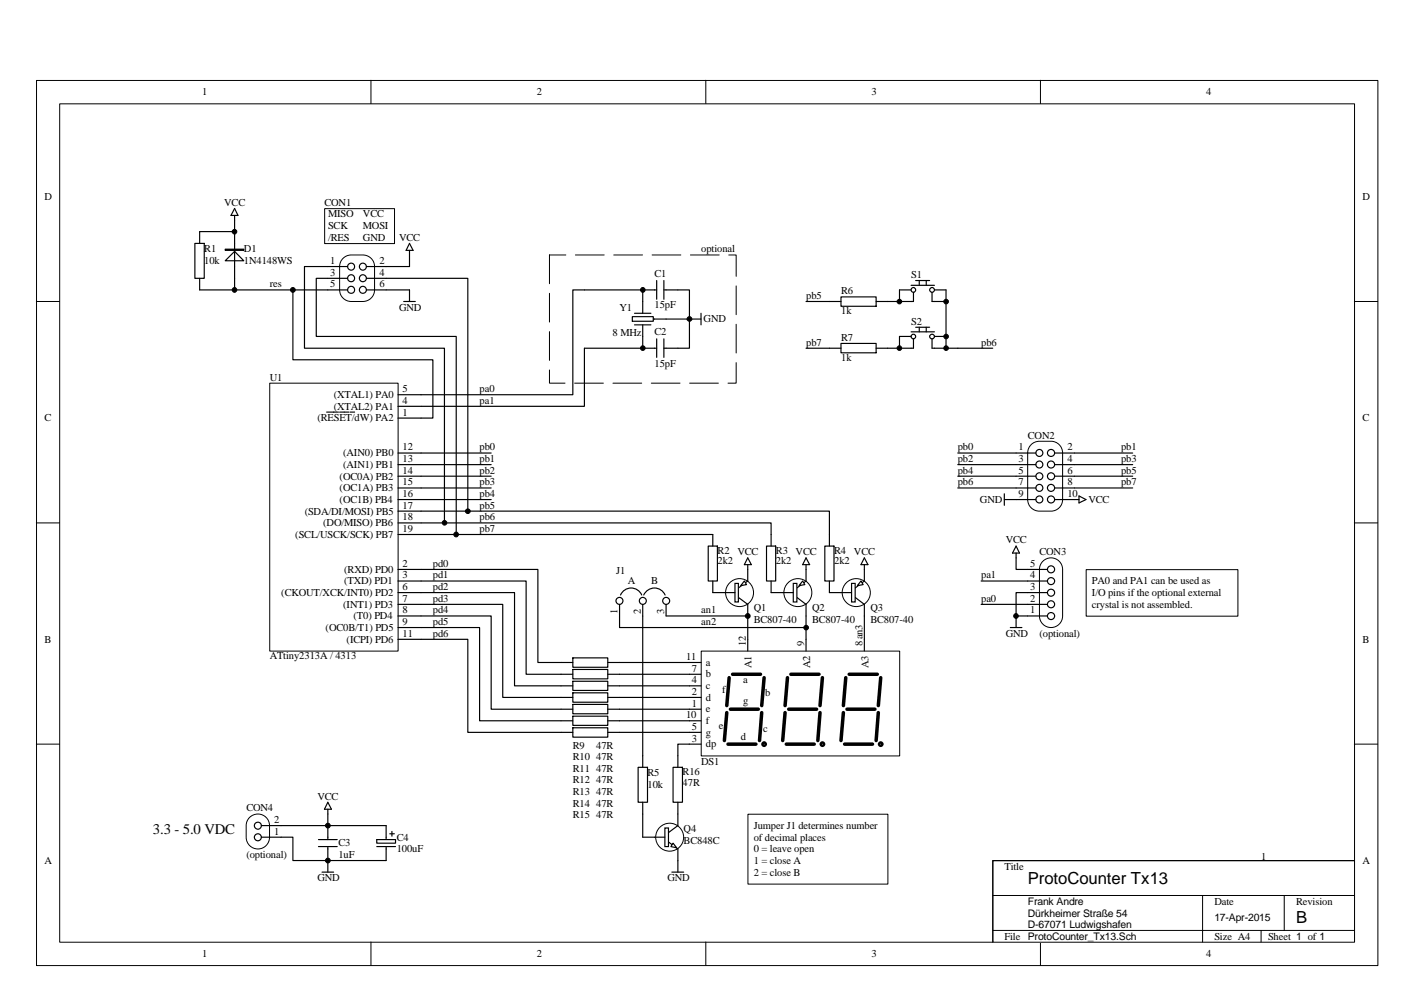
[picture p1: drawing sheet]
<svg xmlns="http://www.w3.org/2000/svg" width="297mm" height="210mm" viewBox="0 0 297 210" stroke-linecap="round" stroke-linejoin="round" font-family="sans-serif">
<g fill="none" stroke="#000" stroke-width=".21">
<path d="M7.7 17.1h284.4v187.6h-284.4zM78.7 17v5M149.6 17v5M220.6 17v5M12.7 22h274.5v177.8h-274.5zM7.7 63.9h4.9M287.1 63.9h5M7.7 110.9h4.9M287.1 110.9h5M7.7 157.8h4.9M287.1 157.8h5M78.7 199.7v5"/>
<path d="M149.6 199.7v5M220.6 199.7v5"/>
</g>
<path d="M210.6 182.5h76.6v17.3h-76.6z" fill="#fff"/>
<path d="M210.5 197.3h76.6M210.5 189.9h76.6M210.5 182.5h76.7v17.3h-76.7zM255 189.9v9.8M267.4 197.3v2.4M272.3 189.9v7.4M287.1 182.5h-76.6v17.2" fill="none" stroke="#000" stroke-width=".21"/>
<g fill="none" stroke="#000" stroke-width=".25">
<path d="M194.1 59.5h3M194.9 59.5v1M196.4 59.5v1M190.7 61.5h2.5M190.7 71.3h2.5M193.2 60.5h4.9M193.2 70.4h4.9M193.7 62v1.9h-3M193.7 71.8v2h-3M194.1 69.4h3M194.9 69.4v1M196.4 69.4v1"/>
<path d="M197.6 62v1.9h3M197.6 71.8v2h3M198.1 61.5h2.5M198.1 71.3h2.5M150.2 115.8h1.9v7.4h-1.9zM151.1 113.3v2.5M162.5 115.8h2v7.4h-2zM163.5 113.3v2.5M151.1 123.2v2.4M163.5 123.2v2.4M135.3 162.7h2v7.4h-2zM136.3 160.2v2.5"/>
<path d="M136.3 170.1v2.5"/>
<circle cx="193.6" cy="61.5" r=".49"/>
<circle cx="193.7" cy="71.4" r=".49"/>
<circle cx="197.6" cy="61.5" r=".5"/>
<circle cx="197.6" cy="71.4" r=".49"/>
</g>
<circle cx="169.2" cy="125.6" r="2.96" fill="#fff"/>
<circle cx="169.2" cy="125.6" r="2.96" fill="none" stroke="#000" stroke-width=".21"/>
<path d="M163.5 125.6h2.4M168.9 126.7l2 1.4v2.5M170.9 120.7v2.5l-2 1.5" fill="none" stroke="#000" stroke-width=".25"/>
<path d="M168.2 123.7h.7v3.9h-.7z" fill-rule="evenodd" fill="#fff"/>
<path d="M165.9 125.6h2.3M168.2 123.7h.7v3.9h-.7z" fill="none" stroke="#000" stroke-width=".25"/>
<path d="M170.2 123.2l.4 .8-1.2 .2z" fill="#fff"/>
<path d="M170.2 123.2l.4 .8-1.2 .2z" fill="none" stroke="#000" stroke-width=".25"/>
<circle cx="181.6" cy="125.7" r="2.97" fill="#fff"/>
<circle cx="181.6" cy="125.7" r="2.97" fill="none" stroke="#000" stroke-width=".21"/>
<path d="M175.9 125.6h2.4M181.3 126.7l2 1.4v2.5M183.3 120.7v2.5l-2 1.5" fill="none" stroke="#000" stroke-width=".25"/>
<path d="M180.5 123.7h.8v3.9h-.8z" fill-rule="evenodd" fill="#fff"/>
<path d="M178.3 125.6h2.2M180.5 123.7h.8v3.9h-.8z" fill="none" stroke="#000" stroke-width=".25"/>
<path d="M182.5 123.2l.5 .8-1.2 .2z" fill="#fff"/>
<path d="M174.9 115.8h1.9v7.4h-1.9zM175.9 113.3v2.5M175.9 123.2v2.4M182.5 123.2l.5 .8-1.2 .2z" fill="none" stroke="#000" stroke-width=".25"/>
<circle cx="156.8" cy="125.6" r="2.96" fill="#fff"/>
<circle cx="156.8" cy="125.6" r="2.96" fill="none" stroke="#000" stroke-width=".21"/>
<path d="M151.1 125.6h2.5M156.5 126.7l2 1.4v2.5M158.5 120.7v2.5l-2 1.5" fill="none" stroke="#000" stroke-width=".25"/>
<path d="M155.8 123.7h.7v3.9h-.7z" fill-rule="evenodd" fill="#fff"/>
<path d="M153.6 125.6h2.2M155.8 123.7h.7v3.9h-.7z" fill="none" stroke="#000" stroke-width=".25"/>
<path d="M157.8 123.2l.5 .8-1.2 .2z" fill="#fff"/>
<path d="M157.8 123.2l.5 .8-1.2 .2z" fill="none" stroke="#000" stroke-width=".25"/>
<path d="M148.7 138.1h42.1v22.2h-42.1z" fill="#fff"/>
<path d="M68.8 44.2h14.8v7.4h-14.8zM148.7 138h42.1v22.3h-42.1z" fill="none" stroke="#000" stroke-width=".21"/>
<path d="M158.5 135.6v2.4M170.9 135.6v2.4M183.3 135.6v2.4M146.2 150.4h2.4M146.2 147.9h2.4M146.2 145.4h2.4M146.2 157.8h2.4M146.2 143h2.4M146.2 140.5h2.4M146.2 152.8h2.4M146.2 155.3h2.4" fill="none" stroke="#000" stroke-width=".25"/>
<g fill="none" stroke="#000" stroke-width=".74">
<path d="M154.1 151.1l-.5 5.9M154.3 157.8h6M154.6 143.7l-.5 5.9M154.9 150.4h5.9M155.3 143h5.9M161.5 151.1l-.5 5.9M162 143.7l-.5 5.9M166.5 151.1l-.6 5.9M166.7 157.8h5.9M167 143.7l-.5 5.9M167.2 150.4h5.9M167.7 143h5.9"/>
<path d="M173.9 151.1l-.5 5.9M174.4 143.7l-.5 5.9M178.8 151.1l-.5 5.9M179.1 157.8h5.9M179.3 143.7l-.5 5.9M179.6 150.4h5.9M180 143h6M186.2 151.1l-.4 5.9M186.7 143.7l-.5 5.9"/>
<circle cx="162" cy="157.8" r=".25"/>
<circle cx="174.4" cy="157.8" r=".25"/>
<circle cx="186.7" cy="157.8" r=".25"/>
</g>
<path d="M72.9 54.6l.5-.3a8.4 8.4 0 0 1 4.1-.2 2.45 2.45 0 0 1 1.9 2.4v5a2.46 2.46 0 0 1-2.5 2.4h-2.4a2.46 2.46 0 0 1-2.5-2.4v-5a2.45 2.45 0 0 1 .9-1.9z" fill-rule="evenodd" fill="#fff"/>
<path d="M72.9 54.6l.5-.3a8.4 8.4 0 0 1 4.1-.2 2.45 2.45 0 0 1 1.9 2.4v5a2.46 2.46 0 0 1-2.5 2.4h-2.4a2.46 2.46 0 0 1-2.5-2.4v-5a2.45 2.45 0 0 1 .9-1.9z" fill="none" stroke="#000" stroke-width=".21"/>
<g fill="none" stroke="#000" stroke-width=".25">
<path d="M69.5 56.5h4.2M69.5 59h4.2M77.7 56.5h4.2M77.7 59h4.2M69.5 61.5h4.2M77.7 61.5h4.2"/>
<circle cx="74.4" cy="59" r=".74"/>
<circle cx="74.4" cy="56.5" r=".74"/>
<circle cx="76.9" cy="59" r=".74"/>
<circle cx="76.9" cy="56.5" r=".74"/>
<circle cx="74.4" cy="61.5" r=".74"/>
<circle cx="76.9" cy="61.5" r=".75"/>
</g>
<circle cx="142" cy="177.5" r="2.97" fill="#fff"/>
<circle cx="142" cy="177.5" r="2.97" fill="none" stroke="#000" stroke-width=".21"/>
<path d="M136.3 177.5h2.5M141.7 178.5l2 1.5v2.5M143.7 172.6v2.4l-2 1.5" fill="none" stroke="#000" stroke-width=".25"/>
<path d="M141 175.6h.7v3.9h-.7z" fill-rule="evenodd" fill="#fff"/>
<path d="M138.8 177.5h2.2M141 175.6h.7v3.9h-.7z" fill="none" stroke="#000" stroke-width=".25"/>
<path d="M142.7 178.8l.8 .9-1.3-.2z" fill="#fff"/>
<path d="M41.3 51.6h2v7.4h-2zM42.3 49.1v2.5M42.3 59v2.5M142.7 178.8l.8 .9-1.3-.2zM142.7 162.7h2v7.4h-2zM143.7 160.2v2.5M143.7 170.1v2.5" fill="none" stroke="#000" stroke-width=".25"/>
<path d="M47.7 55.3l2-2 2 2z" fill="#fff"/>
<path d="M49.7 53.3l2 2h-4z" fill="none" stroke="#000" stroke-width=".25"/>
<path d="M47.7 52.8h4v.3h-4z" fill-rule="evenodd" fill="#fff"/>
<g fill="none" stroke="#000" stroke-width=".25">
<path d="M42.3 49.1h7.4M47.7 52.8h4v.3h-4zM49.7 45.7v13.3M49.7 44.2l.8 1.5h-1.5zM69.5 59h-2.4v12.3h29.6v42h-7.4M69.5 56.5h-4.9v17.3h29.6v37.1h-4.9M81.9 59h17.3v49.4h-9.9M86.8 53.1v3.4h-4.9M86.8 51.6l.8 1.5h-1.5zM81.9 61.5h4.9v2.4M85.6 63.9h2.5M134.1 67.1h4.4v1h-4.4z"/>
<path d="M134.5 68.9h3.5M134.5 66.4h3.5M136.3 63.9v2.5M136.3 68.9v2.4M138.5 67.6h2.7M94.2 110.9h69.3v2.4M96.7 113.3h54.4M99.2 108.4h76.7v4.9M158.5 118.3l.8 1.4h-1.5zM158.5 119.7v1M170.9 118.3l.8 1.4h-1.5zM170.9 119.7v1"/>
<path d="M183.3 118.3l.7 1.4h-1.5zM183.3 119.7v1M212.9 104.7v2.4M212.9 105.9h2.5M227.8 105.9h1M228.8 105.2l1.4 .7-1.4 .7zM131.4 128.1v5h39.5M131.6 126.2a2.44 2.44 0 0 1 2.2-1.5 2.44 2.44 0 0 1 2.3 1.5M136.3 128.1v32.1M136.5 126.2a2.47 2.47 0 0 1 2.2-1.5 2.47 2.47 0 0 1 2.3 1.5M141.2 128.1v2.5h17.3v5M170.9 130.6v5"/>
<path d="M183.3 130.6v5M146.2 157.8h-2.5v2.4M67.5 179.5h4M67.5 178h4M69.5 171.6v1M69.5 178v-3h12.4v3M69.5 179.5v5.4M69.5 170.1l.8 1.5h-1.5zM79.9 178h4v.8h-4zM79.9 179.5h4M81.9 179.5v3h-12.4M82.6 176.8h1"/>
<path d="M83.1 176.3v1M136.3 172.6v4.9M68.3 184.9h2.4M142.4 184.9h2.5M143.7 182.5v2.4"/>
<circle cx="131.3" cy="127.4" r=".74"/>
<circle cx="136.3" cy="127.4" r=".74"/>
<circle cx="141.2" cy="127.4" r=".74"/>
</g>
<path d="M218.8 94.1l.5-.3a8.5 8.5 0 0 1 4.1-.2 2.48 2.48 0 0 1 1.9 2.5v9.8a2.46 2.46 0 0 1-2.5 2.5 4.9 4.9 0 0 1-4-.6 2.43 2.43 0 0 1-.9-1.9v-9.8a2.48 2.48 0 0 1 .9-2z" fill-rule="evenodd" fill="#fff"/>
<g fill="none" stroke="#000" stroke-width=".21">
<path d="M218.8 94.1l.5-.3a8.5 8.5 0 0 1 4.1-.2 2.48 2.48 0 0 1 1.9 2.5v9.8a2.46 2.46 0 0 1-2.5 2.5 4.9 4.9 0 0 1-4-.6 2.43 2.43 0 0 1-.9-1.9v-9.8a2.48 2.48 0 0 1 .9-2z"/>
<circle cx="170.9" cy="133.1" r=".49"/>
</g>
<g fill="none" stroke="#000" stroke-width=".25">
<path d="M139.2 59.5v4M140.8 59.5v4M123.9 73.8h15.3M123.9 61.5h15.3M136.3 61.5v2.4M136.3 71.3v2.5M139.2 71.8v4M140.8 61.5h5.4v12.3h-5.4M140.8 71.8v4M141.2 67.6h7.4M148.6 66.4v2.5M203.1 96.1h16.5"/>
<path d="M203.1 98.5h16.5M223.6 96.1h16.6M223.6 98.5h16.6M89.3 101h14.8M89.3 103.5h14.8M89.3 105.9h14.8M203.1 101h16.5M203.1 103.5h16.5M215.4 105.9h4.2M223.6 101h16.6M223.6 103.5h16.6M223.6 105.9h4.2"/>
<circle cx="220.4" cy="96" r=".74"/>
<circle cx="220.4" cy="98.5" r=".74"/>
<circle cx="222.8" cy="96" r=".75"/>
<circle cx="222.8" cy="98.5" r=".75"/>
<circle cx="220.4" cy="103.4" r=".74"/>
<circle cx="220.4" cy="105.9" r=".74"/>
<circle cx="220.4" cy="101" r=".74"/>
<circle cx="222.8" cy="105.9" r=".75"/>
<circle cx="222.8" cy="103.4" r=".75"/>
<circle cx="222.9" cy="101" r=".75"/>
</g>
<circle cx="170.9" cy="133.1" r=".49" fill="#000"/>
<path d="M52.7 173.5a2.48 2.48 0 0 1 2.8-.8 2.48 2.48 0 0 1 1.6 2.3 4.9 4.9 0 0 1-.5 4.1 2.48 2.48 0 0 1-2.8 .8 2.48 2.48 0 0 1-1.6-2.4l.1-3z" fill-rule="evenodd" fill="#fff"/>
<path d="M52.7 173.5a2.48 2.48 0 0 1 2.8-.8 2.48 2.48 0 0 1 1.6 2.3 4.9 4.9 0 0 1-.5 4.1 2.48 2.48 0 0 1-2.8 .8 2.48 2.48 0 0 1-1.6-2.4l.1-3z" fill="none" stroke="#000" stroke-width=".21"/>
<g fill="none" stroke="#000" stroke-width=".25">
<path d="M123.9 73.8v12.3h-34.6M123.9 61.5h-2.4v22.2h-32.2M89.3 120.7h24.7v19.8h7.5M89.3 123.2h22.2v19.8h10M89.3 125.6h19.8v19.8h12.4M89.3 128.1h17.3v19.8h14.9M89.3 130.6h14.8v19.8h17.4M89.3 133.1h12.4v19.7h19.8M89.3 135.6h9.9v19.7h22.3M121.5 139.5h7.4v2h-7.4zM121.5 141.9h7.4v2h-7.4zM121.5 144.4h7.4v2h-7.4z"/>
<path d="M121.5 146.9h7.4v2h-7.4zM121.5 149.4h7.4v1.9h-7.4zM121.5 151.8h7.4v2h-7.4zM121.5 154.3h7.4v2h-7.4zM128.9 140.5h17.3M128.9 143h17.3M128.9 145.4h17.3M128.9 147.9h17.3M128.9 150.4h17.3M128.9 152.8h17.3M128.9 155.3h17.3M55.4 177.5h6.7v5h7.4"/>
<path d="M69.5 172.6v2.4h-14.1"/>
<circle cx="54.7" cy="175.1" r=".74"/>
<circle cx="54.7" cy="177.5" r=".74"/>
</g>
<path d="M116.5 54.1v27.1h39.6v-27.1h-39.6" fill="none" stroke="#000" stroke-width=".21" stroke-dasharray="6.1 2"/>
<path d="M221.3 118.8a2.45 2.45 0 0 1 2.6-.3 2.45 2.45 0 0 1 1.4 2.2v9.9a2.46 2.46 0 0 1-2.5 2.5 2.46 2.46 0 0 1-2.4-2.5v-9.9a2.45 2.45 0 0 1 .9-1.9z" fill-rule="evenodd" fill="#fff"/>
<g fill="none" stroke="#000" stroke-width=".21">
<path d="M221.3 118.8a2.45 2.45 0 0 1 2.6-.3 2.45 2.45 0 0 1 1.4 2.2v9.9a2.46 2.46 0 0 1-2.5 2.5 2.46 2.46 0 0 1-2.4-2.5v-9.9a2.45 2.45 0 0 1 .9-1.9z"/>
<circle cx="215.4" cy="130.6" r=".5"/>
</g>
<g fill="none" stroke="#000" stroke-width=".25">
<path d="M215.4 117.3v3.4h6.7M215.4 115.8l.8 1.5h-1.5zM208 128.1h14.1M208 123.2h14.1M214.2 133.1h2.5M215.4 130.6h6.7M215.4 130.6v2.5M222.1 125.6h-6.7v5"/>
<circle cx="222.8" cy="128.1" r=".75"/>
<circle cx="222.8" cy="120.7" r=".75"/>
<circle cx="222.9" cy="125.7" r=".75"/>
<circle cx="222.9" cy="123.2" r=".75"/>
<circle cx="222.9" cy="130.6" r=".75"/>
</g>
<circle cx="215.4" cy="130.6" r=".5" fill="#000"/>
<path d="M158.6 172.7h29.7v14.8h-29.7z" fill="#fff"/>
<path d="M158.6 172.6h29.7v14.9h-29.7z" fill="none" stroke="#000" stroke-width=".21"/>
<path d="M49.7 59v2.5M42.3 61.5h27.2" fill="none" stroke="#000" stroke-width=".25"/>
<path d="M57.2 81.3h27.2v56.7h-27.2z" fill="#fff"/>
<g fill="none" stroke="#000" stroke-width=".21">
<path d="M57.2 81.2h27.2v56.8h-27.2z"/>
<circle cx="49.7" cy="61.5" r=".49"/>
<circle cx="62.1" cy="61.5" r=".51"/>
<circle cx="146.2" cy="67.6" r=".49"/>
<circle cx="94.2" cy="110.8" r=".49"/>
<circle cx="96.7" cy="113.3" r=".5"/>
<circle cx="99.2" cy="108.4" r=".49"/>
</g>
<g fill="none" stroke="#000" stroke-width=".25">
<path d="M62.1 61.5v14.8h29.7v12.3h-7.4M170.9 63.9h7.4M170.9 73.8h7.4M178.3 62.9h7.5v2h-7.5zM178.3 72.8h7.5v2h-7.5zM190.7 61.5v2.4h-4.9M190.7 71.3v2.5h-4.9M200.6 61.5v12.3h9.9M69.3 87.4h2.5M72 87.4h2M74.2 87.4h1M84.4 83.7h4.9"/>
<path d="M84.4 86.1h4.9M84.4 96.1h19.7M84.4 98.5h19.7M84.4 101h4.9M84.4 103.5h4.9M84.4 105.9h4.9M84.4 108.4h4.9M84.4 110.9h4.9M84.4 113.3h4.9M84.4 120.7h4.9M84.4 123.2h4.9M84.4 125.6h4.9"/>
<path d="M84.4 128.1h4.9M84.4 130.6h4.9M84.4 133.1h4.9M84.4 135.6h4.9"/>
</g>
<g fill="#000">
<circle cx="49.7" cy="61.5" r=".49"/>
<circle cx="62.1" cy="61.5" r=".51"/>
<circle cx="146.2" cy="67.6" r=".49"/>
<circle cx="94.2" cy="110.8" r=".49"/>
<circle cx="96.7" cy="113.3" r=".5"/>
<circle cx="99.2" cy="108.4" r=".49"/>
</g>
<path d="M230.3 120.8h32.2v9.8h-32.2z" fill="#fff"/>
<g fill="none" stroke="#000" stroke-width=".21">
<path d="M230.3 120.8h32.2v9.8h-32.2z"/>
<circle cx="49.7" cy="49.1" r=".49"/>
<circle cx="136.3" cy="61.5" r=".5"/>
<circle cx="136.3" cy="73.8" r=".49"/>
<circle cx="190.7" cy="73.8" r=".49"/>
<circle cx="190.7" cy="63.9" r=".49"/>
<circle cx="200.6" cy="63.9" r=".49"/>
<circle cx="200.6" cy="71.4" r=".49"/>
<circle cx="200.6" cy="73.8" r=".49"/>
<circle cx="158.5" cy="130.6" r=".5"/>
<circle cx="69.5" cy="175" r=".5"/>
<circle cx="69.5" cy="182.5" r=".5"/>
</g>
<g fill="#000">
<circle cx="49.7" cy="49.1" r=".49"/>
<circle cx="136.3" cy="61.5" r=".5"/>
<circle cx="136.3" cy="73.8" r=".49"/>
<circle cx="190.7" cy="73.8" r=".49"/>
<circle cx="190.7" cy="63.9" r=".49"/>
<circle cx="200.6" cy="63.9" r=".49"/>
<circle cx="200.6" cy="71.4" r=".49"/>
<circle cx="200.6" cy="73.8" r=".49"/>
<circle cx="158.5" cy="130.6" r=".5"/>
<circle cx="69.5" cy="175" r=".5"/>
<circle cx="69.5" cy="182.5" r=".5"/>
</g>
<g font-size="3.5">
<text x="217.9" y="187.3">ProtoCounter Tx13</text>
<text x="274.8" y="195.7">B</text>
</g>
<text font-size="3.1" x="32.4" y="176.8">3.3 - 5.0 VDC</text>
<g font-size="2.2">
<text x="42.8" y="20.2">1</text>
<text x="113.8" y="20.2">2</text>
<text x="184.8" y="20.2">3</text>
<text x="255.7" y="20.2">4</text>
<text x="9.4" y="42.4">D</text>
<text x="47.5" y="43.6">VCC</text>
<text x="68.8" y="43.6">CON1</text>
<text x="69.6" y="46.1">MISO</text>
<text x="77" y="46.1">VCC</text>
<text x="288.9" y="42.4">D</text>
<text x="43.3" y="53.5">R1</text>
<text x="51.7" y="53.5">D1</text>
<text x="69.6" y="48.6">SCK</text>
<text x="69.6" y="51.1">/RES</text>
<text x="77" y="48.6">MOSI</text>
<text x="77" y="51.1">GND</text>
<text x="84.6" y="51.1">VCC</text>
<text x="148.7" y="53.5">optional</text>
<text x="43.3" y="56">10k</text>
<text x="51.7" y="56">1N4148WS</text>
<text x="70" y="56">1</text>
<text x="70" y="58.5">3</text>
<text x="80.4" y="56">2</text>
<text x="80.4" y="58.5">4</text>
<text x="138.8" y="58.7">C1</text>
<text x="193.2" y="58.9">S1</text>
<text x="57.2" y="60.9">res</text>
<text x="70" y="60.9">5</text>
<text x="80.4" y="60.9">6</text>
<text x="84.6" y="65.9">GND</text>
<text x="131.4" y="65.9">Y1</text>
<text x="138.8" y="65.4">15pF</text>
<text x="170.9" y="63.4">pb5</text>
<text x="178.3" y="62.4">R6</text>
<text x="129.9" y="71.3">8 MHz</text>
<text x="138.8" y="71">C2</text>
<text x="149.2" y="68.3">GND</text>
<text x="178.3" y="66.6">1k</text>
<text x="193.2" y="68.8">S2</text>
<text x="138.8" y="77.7">15pF</text>
<text x="170.9" y="73.3">pb7</text>
<text x="178.3" y="72.3">R7</text>
<text x="178.3" y="76.5">1k</text>
<text x="208" y="73.3">pb6</text>
<text x="57.2" y="80.7">U1</text>
<text x="85.3" y="83.1">5</text>
<text x="101.7" y="83.1">pa0</text>
<text x="9.4" y="89.3">C</text>
<text x="67.3" y="89.3">(RESET/dW) PA2</text>
<text x="70.8" y="84.4">(XTAL1) PA0</text>
<text x="70.8" y="86.9">(XTAL2) PA1</text>
<text x="85.3" y="85.6">4</text>
<text x="85.3" y="88.1">1</text>
<text x="101.7" y="85.6">pa1</text>
<text x="288.9" y="89.3">C</text>
<text x="85.3" y="95.5">12</text>
<text x="101.7" y="95.5">pb0</text>
<text x="203.1" y="95.5">pb0</text>
<text x="215.9" y="95.5">1</text>
<text x="217.9" y="93">CON2</text>
<text x="226.3" y="95.5">2</text>
<text x="237.7" y="95.5">pb1</text>
<text x="72" y="101.7">(OC0A) PB2</text>
<text x="72.8" y="96.7">(AIN0) PB0</text>
<text x="72.8" y="99.2">(AIN1) PB1</text>
<text x="85.3" y="98">13</text>
<text x="85.3" y="100.4">14</text>
<text x="101.7" y="98">pb1</text>
<text x="101.7" y="100.4">pb2</text>
<text x="203.1" y="98">pb2</text>
<text x="203.1" y="100.4">pb4</text>
<text x="215.9" y="98">3</text>
<text x="215.9" y="100.4">5</text>
<text x="226.3" y="98">4</text>
<text x="226.3" y="100.4">6</text>
<text x="237.7" y="98">pb3</text>
<text x="237.7" y="100.4">pb5</text>
<text x="72" y="104.1">(OC1A) PB3</text>
<text x="72" y="106.6">(OC1B) PB4</text>
<text x="85.3" y="107.8">17</text>
<text x="85.3" y="102.9">15</text>
<text x="85.3" y="105.4">16</text>
<text x="101.7" y="102.9">pb3</text>
<text x="101.7" y="105.4">pb4</text>
<text x="101.7" y="107.8">pb5</text>
<text x="203.1" y="102.9">pb6</text>
<text x="207.8" y="106.6">GND</text>
<text x="215.9" y="102.9">7</text>
<text x="215.9" y="105.4">9</text>
<text x="226.3" y="102.9">8</text>
<text x="226.3" y="105.4">10</text>
<text x="230.8" y="106.6">VCC</text>
<text x="237.7" y="102.9">pb7</text>
<text x="64.6" y="109.1">(SDA/DI/MOSI) PB5</text>
<text x="68.5" y="111.5">(DO/MISO) PB6</text>
<text x="85.3" y="110.3">18</text>
<text x="85.3" y="112.8">19</text>
<text x="101.7" y="110.3">pb6</text>
<text x="101.7" y="112.8">pb7</text>
<text x="62.6" y="114">(SCL/USCK/SCK) PB7</text>
<text x="152.1" y="117.5">R2</text>
<text x="152.1" y="119.7">2k2</text>
<text x="156.3" y="117.7">VCC</text>
<text x="164.5" y="117.5">R3</text>
<text x="164.5" y="119.7">2k2</text>
<text x="168.7" y="117.7">VCC</text>
<text x="176.9" y="117.5">R4</text>
<text x="176.9" y="119.7">2k2</text>
<text x="181.1" y="117.7">VCC</text>
<text x="213.2" y="115.2">VCC</text>
<text x="220.4" y="117.7">CON3</text>
<text x="73" y="121.4">(RXD) PD0</text>
<text x="73" y="123.9">(TXD) PD1</text>
<text x="85.3" y="125.1">6</text>
<text x="85.3" y="120.2">2</text>
<text x="85.3" y="122.6">3</text>
<text x="91.8" y="120.2">pd0</text>
<text x="91.8" y="122.6">pd1</text>
<text x="91.8" y="125.1">pd2</text>
<text x="130.6" y="121.7">J1</text>
<text x="133.1" y="123.9">A</text>
<text x="138" y="123.9">B</text>
<text x="208" y="122.6">pa1</text>
<text x="218.4" y="125.1">3</text>
<text x="218.4" y="122.6">4</text>
<text x="218.4" y="120.2">5</text>
<text x="231.5" y="123.9">PA0 and PA1 can be used as</text>
<text x="59.6" y="126.4">(CKOUT/XCK/INT0) PD2</text>
<text x="72.8" y="128.8">(INT1) PD3</text>
<text x="75" y="131.3">(T0) PD4</text>
<text x="85.3" y="127.6">7</text>
<text x="85.3" y="130">8</text>
<text x="91.8" y="127.6">pd3</text>
<text x="91.8" y="130">pd4</text>
<text x="130.9" y="130.1" transform="rotate(-90 130.9 130.1)">1</text>
<text x="135.8" y="130.1" transform="rotate(-90 135.8 130.1)">2</text>
<text x="140.8" y="130.1" transform="rotate(-90 140.8 130.1)">3</text>
<text x="148.7" y="130">an1</text>
<text x="159.8" y="129.6">Q1</text>
<text x="172.2" y="129.6">Q2</text>
<text x="184.5" y="129.6">Q3</text>
<text x="208" y="127.6">pa0</text>
<text x="218.4" y="130">1</text>
<text x="218.4" y="127.6">2</text>
<text x="231.5" y="126.4">I/O pins if the optional external</text>
<text x="231.5" y="128.8">crystal is not assembled.</text>
<text x="9.4" y="136.2">B</text>
<text x="69" y="133.8">(OC0B/T1) PD5</text>
<text x="73.5" y="136.2">(ICPI) PD6</text>
<text x="85.3" y="135">11</text>
<text x="85.3" y="132.5">9</text>
<text x="91.8" y="132.5">pd5</text>
<text x="91.8" y="135">pd6</text>
<text x="148.7" y="132.5">an2</text>
<text x="158.1" y="137" transform="rotate(-90 158.1 137)">12</text>
<text x="159.8" y="132">BC807-40</text>
<text x="170.5" y="137" transform="rotate(-90 170.5 137)">9</text>
<text x="172.2" y="132">BC807-40</text>
<text x="182.8" y="137" transform="rotate(-90 182.8 137)">8an3</text>
<text x="184.5" y="132">BC807-40</text>
<text x="213.2" y="135">GND</text>
<text x="220.4" y="135">(optional)</text>
<text x="288.9" y="136.2">B</text>
<text x="57.2" y="139.7">ATtiny2313A / 4313</text>
<text x="145.5" y="140">11</text>
<text x="146.7" y="142.4">7</text>
<text x="149.6" y="143.6">b</text>
<text x="149.6" y="141.2">a</text>
<text x="159.3" y="141.7" transform="rotate(-90 159.3 141.7)">A1</text>
<text x="171.7" y="141.7" transform="rotate(-90 171.7 141.7)">A2</text>
<text x="184.1" y="141.7" transform="rotate(-90 184.1 141.7)">A3</text>
<text x="146.7" y="149.8">1</text>
<text x="146.7" y="147.4">2</text>
<text x="146.7" y="144.9">4</text>
<text x="149.6" y="148.6">d</text>
<text x="149.6" y="146.1">c</text>
<text x="153.1" y="146.9">f</text>
<text x="157.6" y="149.3">g</text>
<text x="157.6" y="144.9">a</text>
<text x="162.3" y="147.6">b</text>
<text x="145.5" y="152.3">10</text>
<text x="146.7" y="154.8">5</text>
<text x="149.6" y="151">e</text>
<text x="149.6" y="153.5">f</text>
<text x="149.6" y="156">g</text>
<text x="152.4" y="154.5">e</text>
<text x="161.8" y="155.2">c</text>
<text x="121.5" y="158.7">R9</text>
<text x="121.5" y="161.2">R10 47R</text>
<text x="126.4" y="158.7">47R</text>
<text x="146.7" y="157.2">3</text>
<text x="149.6" y="158.5">dp</text>
<text x="157.1" y="157">d</text>
<text x="121.5" y="163.7">R11 47R</text>
<text x="121.5" y="166.1">R12 47R</text>
<text x="137.3" y="164.6">R5</text>
<text x="137.3" y="167.1">10k</text>
<text x="144.7" y="164.4">R16</text>
<text x="144.7" y="166.6">47R</text>
<text x="148.7" y="162.2">DS1</text>
<text x="52.2" y="172">CON4</text>
<text x="67.3" y="169.6">VCC</text>
<text x="121.5" y="168.6">R13 47R</text>
<text x="121.5" y="171.1">R14 47R</text>
<text x="121.5" y="173.5">R15 47R</text>
<text x="58.2" y="177">1</text>
<text x="58.2" y="174.5">2</text>
<text x="71.8" y="179.5">C3</text>
<text x="84.1" y="178.2">C4</text>
<text x="144.9" y="176.5">Q4</text>
<text x="144.9" y="178.9">BC848C</text>
<text x="159.8" y="175.7">Jumper J1 determines number</text>
<text x="159.8" y="178.2">of decimal places</text>
<text x="9.4" y="183.1">A</text>
<text x="52.2" y="181.9">(optional)</text>
<text x="71.8" y="181.9">1uF</text>
<text x="84.1" y="180.7">100uF</text>
<text x="159.8" y="180.7">0 = leave open</text>
<text x="159.8" y="183.1">1 = close A</text>
<text x="159.8" y="185.6">2 = close B</text>
<text x="213" y="184.4">Title</text>
<text x="267.4" y="182.4">1</text>
<text x="288.9" y="183.1">A</text>
<text x="67.3" y="186.9">GND</text>
<text x="141.5" y="186.9">GND</text>
<text x="217.9" y="191.9">Frank Andre</text>
<text x="257.5" y="191.8">Date</text>
<text x="274.8" y="191.8">Revision</text>
<text x="217.9" y="194.4">Dürkheimer Straße 54</text>
<text x="217.9" y="196.8">D-67071 Ludwigshafen</text>
<text x="257.5" y="195.3">17-Apr-2015</text>
<text x="42.8" y="202.9">1</text>
<text x="113.8" y="202.9">2</text>
<text x="184.8" y="202.9">3</text>
<text x="213" y="199.2">File</text>
<text x="217.9" y="199.3">ProtoCounter_Tx13.Sch</text>
<text x="255.7" y="202.9">4</text>
<text x="257.5" y="199.2">Size A4</text>
<text x="268.9" y="199.2">Sheet 1 of 1</text>
</g>
</svg>
